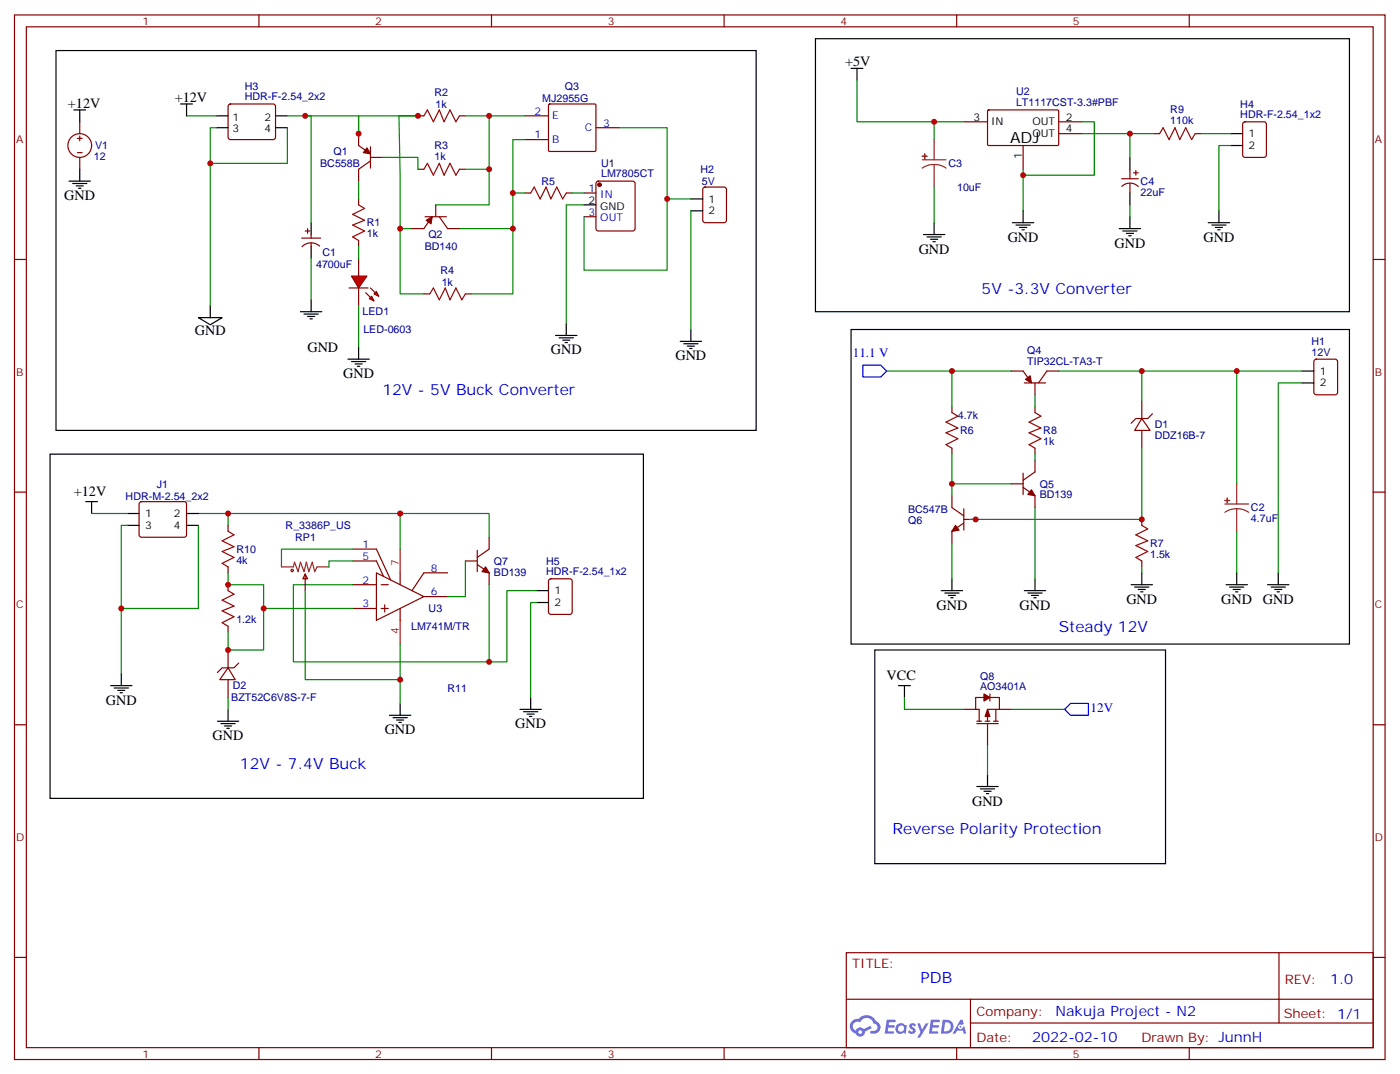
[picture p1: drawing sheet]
<svg xmlns="http://www.w3.org/2000/svg" width="416mm" height="319mm" viewBox="0 0 416 319" stroke-linecap="round" stroke-linejoin="round" font-family="sans-serif">
<g fill="none" stroke="#870000" stroke-width=".35">
<path d="M4.3 4.4h407.5v310.5h-407.5zM7.8 8h400.4v303.4h-400.4zM77 4.4v3.6M146.1 4.4v3.6M215.3 4.4v3.6M284.4 4.4v3.6M353.6 4.4v3.6M4.3 77.1h3.5M408.2 77.1h3.6M4.3 146.3h3.5M408.2 146.3h3.6M4.3 215.4h3.5"/>
<path d="M408.2 215.4h3.6M4.3 284.6h3.5M251.6 283.1h156.6v28.3h-156.6zM251.6 297h156.5M288.5 297v14.1M380.2 283.2v20.8M408.2 284.6h3.6M77 311.4v3.5M146.1 311.4v3.5M215.3 311.4v3.5M284.4 311.4v3.5M288.5 304h119.6"/>
<path d="M353.6 311.4v3.5"/>
</g>
<g fill="#5487ff">
<path d="M270.6 304.3a1.22 1.22 0 0 1 1.7 .3l-.4 .6a.47 .47 0 0 0-.3-.4 .47 .47 0 0 0-.5 .1l.1 .3a1.14 1.14 0 0 1 .8 1.7 1.14 1.14 0 0 1-1.9 0l-.2-.2 .5-.5 .7 .4a.29 .29 0 0 0 .3-.3 .29 .29 0 0 0-.2-.3 1.04 1.04 0 0 1-.6-1.7z"/>
<path d="M263.6 303.1h2.3l.4 .2-.2 .5h-1.8l-.1 .9h1.5l.3 .3-.3 .4h-1.6l-.2 1.1h1.7l.2 .4-.2 .3h-2.6z"/>
<path d="M276.7 303.1h2.4l.3 .2-.1 .5h-1.8l-.2 .9h1.6l.3 .3-.4 .4h-1.6l-.1 1.1h1.7l.2 .4-.2 .3h-2.7z"/>
<path d="M285.5 303.1h.7l.3 1.2-.6 .3a.69 .69 0 0 0-1 .3 .69 .69 0 0 0 .4 1 .69 .69 0 0 0 .9-.6l.5-.3 .6 2.2h-.8l-.2-.9h-1.8l-.5 .9h-.8z"/>
<path d="M272.7 304.2h.8l.6 1.8 1.1-1.8h.9l-2.6 4.1h-.8l.9-1.5z"/>
<path d="M280.3 303.1l-.6 4.1h1.3a2.11 2.11 0 0 0 2.5-2.1 2.11 2.11 0 0 0-2.5-2zM281 303.8a1.39 1.39 0 0 1 1.7 1.4 1.39 1.39 0 0 1-1.8 1.3h-.3z"/>
<path d="M266.6 304.7a1.54 1.54 0 0 0-.1 2.1 1.54 1.54 0 0 0 2.1 .2l.7 .2 .3-2.3-.2-.2-.4-.1a1.49 1.49 0 0 0-2.4 .1zM266.8 305.7a.95 .95 0 0 1 1.9 0 .95 .95 0 0 1-1.9 0z"/>
<path d="M253.3 303.4a2.18 2.18 0 0 0 1.1 3.8 1.44 1.44 0 0 0 1.6 .9 1.44 1.44 0 0 0 1.2-1.5l2-1-.5-.7-1.9 .9a1.47 1.47 0 0 0-2.4 .5 1.39 1.39 0 0 1-.7-2 1.39 1.39 0 0 1 2-.5 2.12 2.12 0 0 1 2.2-1.3 2.12 2.12 0 0 1 1.9 1.7 1.14 1.14 0 0 1 1.1 1.5 1.14 1.14 0 0 1-1.7 .7 .43 .43 0 0 0-.5 .3 .43 .43 0 0 0 .4 .5 1.98 1.98 0 0 0 2.5-1.2 1.98 1.98 0 0 0-1.2-2.5 3.1 3.1 0 0 0-5.3-.7l-.9 .1zM255.2 306.7a.55 .55 0 0 1 1.1 0 .55 .55 0 0 1-1.1 0z"/>
<circle cx="285.5" cy="305.2" r=".26"/>
</g>
<g fill="#870000" stroke="#870000" stroke-width=".35">
<path d="M109.1 44l1 1.7-2.1-.3z"/>
<circle cx="178.2" cy="54.9" r=".53"/>
</g>
<g fill="none" stroke="#870000" stroke-width=".35">
<path d="M106.6 39.7v3.6l3.5 2.4M124.2 34.4h1.8M136.6 34.4h1.8M156 34.4h7.1M163.1 31.1l.3-.2 13.6 .1 .2 .3-.1 13.5-.3 .2h-13.6l-.1-.3zM177.2 38h7M106.6 59.1v1.8M110.1 43.6v6.4M110.1 47.8l-3.5 2.5v3.5M110.1 46.8h3.6M124.2 50.3h1.8M136.6 50.3h1.8"/>
<path d="M156 41.5h7.1M173.6 57.4h3.6M177.4 54l.5-.2h10.2l.5 .2 .2 .5v13.4l-.2 .5-.5 .3h-10.2l-.5-.3-.2-.5v-13.4zM89.7 70.8h5.6M90.7 68.7h1.4M91.4 67.9v1.5M92.5 69.7v1.1M92.5 72.2v1M95 73.1a3.8 3.8 0 0 0-5.2 .2M106.6 71.5v1.7M173.6 64.4h3.6M126 87.3h1.8"/>
<path d="M138.4 87.3h1.7"/>
</g>
<path d="M92.5 66.2v3.5M92.5 73.2v3.6M173.6 60.9h3.6" fill="none" stroke="#000" stroke-width=".35"/>
<path d="M126 34.4l1.1-1.7 1.7 3.5 1.8-3.5 1.4 3.5 1.8-3.5 1.7 3.5 1.1-1.8M126 50.3l1.1-1.8 1.7 3.6 1.8-3.6 1.4 3.6 1.8-3.6 1.7 3.6 1.1-1.8M106.6 60.9l1.8 1-3.6 1.8 3.6 1.8-3.6 1.4 3.6 1.8-3.6 1.7 1.8 1.1M127.8 87.3l1-1.7 1.8 3.5 1.8-3.5 1.4 3.5 1.7-3.5 1.8 3.5 1.1-1.8" fill="none" stroke="#a10000" stroke-width=".35"/>
<g fill="#f00" stroke="#870000" stroke-width=".35">
<path d="M104.5 82.1h4.6l-2.5 3.5z"/>
<path d="M103.8 85.6h5.6z"/>
</g>
<g fill="#870000" stroke="#870000" stroke-width=".35">
<path d="M110.1 85.6l1.4 1.4z"/>
<path d="M108.7 87l1.4 1.4z"/>
</g>
<g fill="#f00" stroke="#870000" stroke-width=".35">
<path d="M111.2 87.3l.7-.7 .7 1.5z"/>
<path d="M110.5 88.1l.7 1.4-1.4-.7z"/>
</g>
<g fill="none" stroke="#870000" stroke-width=".35">
<path d="M23.7 36.2v3.5M68 31.1l.5-.2h12.7l.5 .2 .2 .5-.1 9.5-.6 .4-13-.1-.4-.6v-9.2zM286.5 36.2h7.1M293.6 32.8l.3-.1h20.7l.1 .3v10.1l-.3 .2-20.6-.1-.2-.3zM314.7 36.2h7.1M314.7 39.7h7.1M343 39.7h1.7M355.3 39.7h1.8M369.7 36.4l.4-.2h5.7l.6 .4 .1 9.5-.5 .6-5.9 .1-.6-.5-.1-9.4zM23 41.1h1.4M23 45.4h1.4M23.7 40.4v1.4"/>
<path d="M23.7 46.8v3.5M156 57.4h1.8M168.3 57.4h1.8M209.1 55.8l.5-.2h5.7l.6 .4 .1 9.5-.5 .6-5.9 .1-.6-.5-.1-9.4zM304.2 43.3v7M333.4 53.1h5M333.5 55.4a3.5 3.5 0 0 1 4.9 0M335.9 50.3v2.8M335.9 54.5v2.9M337 51.4h1.4M337.7 50.7v1.4M106.6 76.8v5.3"/>
<path d="M126.4 64.4h6.3M128.5 64.4l-2.5 3.5h-3.5M129.5 60.9v3.5M130.6 64.4l2.5 3.5h3.5M106.6 85.6v5.3M300.6 110.3h3.6l1.7 2.4M304.5 113.8h6.4M307.7 113.8v3.5M314.7 110.3h-3.5l-2.4 3.5M339.4 119.1v5.3M390.8 107l.5-.2h5.6l.7 .4 .1 9.4-.5 .7h-5.9l-.6-.4-.1-9.4zM283 120.9v1.7"/>
<path d="M283 133.2v1.8M307.7 120.9v1.7M307.7 133.2v1.8M307.7 136.7v3.6l-3.5 2.4M339.4 124.4l2.5 3.5h-4.6zM339.4 127.9v5.3M342.6 123l-1.4 1.4h-3.5l-1.4 1.4M41.6 149.3l.5-.2h12.7l.5 .2 .2 .5-.1 9.4-.6 .5-13-.1-.5-.6v-9.2zM67.8 156.1v1.8M145.4 159.7v3.5l-3.5 2.5M283 147.3v3.5l3.5 2.5M286.5 155.4l-3.5 2.5v3.5"/>
<path d="M286.5 151.2v6.4M286.5 154.4h3.6M300.6 143.8h3.6M304.2 144.9l3.5 2.4v3.5M304.2 140.6v6.4M339.4 154.4v1.7M67.8 168.5v1.8M67.8 173.8v1.7M90.7 170.6l.7 1.4h-1.4zM90.7 170.6v4.9M104.8 173.8h7.1M104.8 166.7h7.1l2.1 4.6"/>
<path d="M104.8 163.2h7.1l4.2 9.2M111.9 170.3l14.1 7-14.1 7.1zM113.3 173.8h2.1M114.4 179.8v2.1M119 170.3v3.5M126 177.3h7.1M133.1 170.3h-7.1l-3.5 5.2M138.4 166.7h3.5M141.9 167.8l3.5 2.5v3.5M141.9 163.5v6.4M163.3 172.2l.5-.2h5.6l.7 .4v9.5l-.5 .6-5.8 .1-.7-.5v-9.4zM339.4 166.7v1.8"/>
<path d="M67.8 198.5l2.1 3.5h-4.6zM67.8 186.1v1.8M67.8 193.2v5.3M71 197.1l-1.4 1.4h-3.6l-1.4 1.4M104.8 180.8h7.1M113.3 180.8h2.1M119 180.8v3.6M67.8 202v5.3M286.5 210.8h3.6M290.4 215.1h6.4M290.4 214.3h1.4M292.5 207.3h-2.4v3.5h1v3.5"/>
<path d="M292.9 214.3h1.4M293.6 215.1v6.3M294.3 207.3h2.8v3.5M294.3 206.2v2.2M295.3 214.3h1.5M296.1 210.8v3.5M297.1 210.8h-3.5v3.5M297.1 210.8h3.5"/>
<circle cx="23.7" cy="43.3" r="3.5"/>
</g>
<g fill="none" stroke="#a10000" stroke-width=".35">
<path d="M344.7 39.7l1.1-1.7 1.8 3.5 1.7-3.5 1.4 3.5 1.8-3.5 1.8 3.5 1-1.8M157.8 57.4l1-1.8 1.8 3.5 1.7-3.5 1.5 3.5 1.7-3.5 1.8 3.5 1-1.7M283 122.6l1.8 1.1-3.6 1.7 3.6 1.8-3.6 1.4 3.6 1.8-3.6 1.8 1.8 1M307.7 122.6l1.8 1.1-3.6 1.7 3.6 1.8-3.6 1.4 3.6 1.8-3.6 1.8 1.8 1M67.8 157.9l1.8 1.1-3.6 1.7 3.6 1.8-3.6 1.4 3.6 1.8-3.6 1.7 1.8 1.1M339.4 156.1l1.8 1.1-3.5 1.8 3.5 1.7-3.5 1.4 3.5 1.8-3.5 1.8 1.7 1M67.8 175.5l1.8 1.1-3.6 1.8 3.6 1.7-3.6 1.4 3.6 1.8-3.6 1.8 1.8 1"/>
<circle cx="86.9" cy="169.5" r=".35"/>
</g>
<g fill="none" stroke="#000" stroke-width=".35">
<path d="M16.7 15h208.1v112.9h-208.1zM242.4 11.5h158.8v81.1h-158.8zM21.9 32.7h3.6M23.7 32.7v3.5M53.7 30.9h3.5M55.5 30.9v3.5M64.3 34.4h3.5M64.3 38h3.5M81.9 34.4h3.5M81.9 38h3.5M253 20.3h3.5M254.8 20.3v3.5"/>
<path d="M365.9 39.7h3.5M20.5 53.8h6.4M21.6 54.5h4.2M22.6 55.2h2.2M23.4 56h.7M23.7 50.3v3.5M205.4 59.1h3.5M335.9 46.8v3.5M335.9 57.4v3.5M365.9 43.3h3.5M205.4 62.7h3.5M274.5 69.7h6.4"/>
<path d="M275.6 70.4h4.2M276.6 71.1h2.2M277.4 71.8h.7M277.7 66.2v3.5M301 66.2h6.3M302 66.9h4.3M303.1 67.6h2.1M303.8 68.3h.7M304.2 62.7v3.5M332.7 67.9h6.4M333.8 68.7h4.2M334.9 69.4h2.1"/>
<path d="M335.6 70.1h.7M335.9 64.4v3.5M359.2 66.2h6.3M360.3 66.9h4.2M361.3 67.6h2.1M362 68.3h.7M362.4 62.7v3.5M59 94.4h7l-3.5 2.1zM62.5 90.9v3.5M89.3 92.6h6.4M90.4 93.3h4.2M91.4 94.1h2.2"/>
<path d="M92.1 94.8h.8M92.5 89.1v3.5M165.2 99.7h6.3M168.3 96.2v3.5M205.4 97.9v3.6M253 97.9h148.2v93.5h-148.2zM103.4 106.8h6.4M104.5 107.5h4.2M105.6 108.2h2.1M106.3 108.9h.7M106.6 103.2v3.6M166.2 100.4h4.3"/>
<path d="M167.3 101.1h2.1M168 101.8h.7M202.2 101.5h6.4M203.3 102.2h4.2M204.3 102.9h2.1M205 103.6h.7M387.1 110.3h3.5M387.1 113.8h3.5M14.9 135h176.4v102.3h-176.4zM25.5 149.1h3.5M27.2 149.1v3.5M37.8 152.6h3.5"/>
<path d="M37.8 156.1h3.5M55.5 152.6h3.5M55.5 156.1h3.5M159.5 175.5h3.6M159.5 179.1h3.6M279.8 175.5h6.4M280.9 176.2h4.2M281.9 177h2.2M282.6 177.7h.8M283 172v3.5M304.5 175.5h6.4M305.6 176.2h4.2"/>
<path d="M306.6 177h2.2M307.3 177.7h.7M307.7 172v3.5M336.3 173.8h6.3M337.3 174.5h4.3M338.4 175.2h2.1M339.1 175.9h.7M339.4 170.3v3.5M364.5 173.8h6.3M365.5 174.5h4.3M366.6 175.2h2.1M367.3 175.9h.7"/>
<path d="M367.7 170.3v3.5M376.8 173.8h6.4M377.9 174.5h4.2M379 175.2h2.1M379.7 175.9h.7M380 170.3v3.5M260.1 193.2h86.4v63.5h-86.4zM32.9 203.8h6.3M33.9 204.5h4.3M35 205.2h2.1M35.7 205.9h.7M36.1 200.2v3.6"/>
<path d="M64.6 214.3h6.4M65.7 215.1h4.2M66.7 215.8h2.2M67.5 216.5h.7M67.8 210.8v3.5M115.8 212.6h6.3M116.8 213.3h4.3M117.9 214h2.1M118.6 214.7h.7M119 209.1v3.5M154.6 210.8h6.3M155.6 211.5h4.3"/>
<path d="M156.7 212.2h2.1M157.4 212.9h.7M157.8 207.3v3.5M267.1 203.8h3.6M268.9 203.8v3.5M290.4 233.8h6.4M291.5 234.5h4.2M292.5 235.2h2.1M293.2 235.9h.7M293.6 230.2v3.6"/>
</g>
<g fill="none" stroke="#008700" stroke-width=".35">
<path d="M55.5 34.4h8.8M64.3 38h-1.8v52.9M85.4 38v10.5h-22.9M85.4 34.4h7.1v31.8M90.7 34.4h15.9v5.3v-5.3h17.6h-5.6l.4 17.7v15.8h3.5M138.4 34.4h17.6M145.4 34.4v26.5h-15.9M184.2 38h14.1v21.1M254.8 23.8v12.4h22.9v5.3M277.7 36.2h8.8M321.8 39.7h14.1v7.1M321.8 36.2h3.5v15.9h-21.1"/>
<path d="M335.9 39.7h7.1M357.1 39.7h8.8M106.6 53.8v5.3M113.7 46.8h10.5v3.5M138.4 50.3h7M152.5 57.4h3.5M156 41.5h-3.5v45.8h-12.4M170.1 57.4h3.5M205.4 59.1h-7.1v21.2h-24.7v-15.9M277.7 55.6v10.6M304.2 50.3v12.4M365.9 43.3h-3.5v19.4"/>
<path d="M92.5 76.8v12.3M106.6 73.2v3.6M119 67.9v19.4h7M136.6 67.9h15.9M173.6 60.9h-5.3v35.3M205.4 62.7v35.2M335.9 60.9v3.5M106.6 90.9v12.3M263.6 110.3h37M283 110.3v10.6M307.7 117.3v3.6M314.7 110.3h24.7v8.8"/>
<path d="M339.4 110.3h28.3v33.5M367.7 110.3h19.4M387.1 113.8h-7.1v56.5M283 135v12.3M307.7 135v1.7M339.4 133.2v21.2h-51.1M27.2 152.6h10.6M37.8 156.1h-1.7v44.1M59 152.6h86.4v7.1M59 156.1v24.7h-22.9M67.8 152.6v3.5M119 152.6v10.6"/>
<path d="M283 143.8h17.6M307.7 150.8v21.2M367.7 157.9v12.4M67.8 170.3v3.5h10.6v19.4h-10.6v-5.3M90.7 175.5v26.5h28.3M104.8 173.8h-17.6v22.9h58.2v-22.9M104.8 163.2h-21.1v5.3M104.8 166.7h-7v1.8M138.4 166.7v10.6h-5.3M159.5 175.5h-8.8v21.2h-5.3M159.5 179.1h-1.7v28.2M283 161.4v10.6"/>
<path d="M339.4 168.5v1.8M78.4 180.8h26.4M119 191.4v17.7M67.8 207.3v3.5M268.9 207.3v3.5h17.6M300.6 210.8h15.9M293.6 221.4v8.8"/>
</g>
<g fill="#870000" stroke="#870000" stroke-width=".35">
<path d="M126.7 65.5l1.8-1.1-.4 2.1z"/>
<path d="M304.9 112.7l1.4-1 .3 2.1z"/>
<path d="M306.6 145.6l1.1 1.7-2.1-.3z"/>
<path d="M284.1 156.1l1 1.5-2.1 .3z"/>
<path d="M144.4 168.5l1 1.8-2.1-.4z"/>
<path d="M293.6 210.8l.7 2.1h-1.4z"/>
<path d="M292.5 206.2l1.8 1.1-1.8 1.1z"/>
</g>
<path d="M256.5 108.5h5.3l1.8 1.8-1.8 1.7h-5.3zM316.5 210.8l1.8-1.7h5.3v3.5h-5.3z" fill="none" stroke="#00f" stroke-width=".35"/>
<g fill="#8c2424" stroke="#8c2424" stroke-width=".35">
<path d="M364.8 148l.1 1.4z"/>
<path d="M364.1 148.7l1.4 .1z"/>
<path d="M274.2 46.4l1.4 .1z"/>
<path d="M274.9 45.7v1.4z"/>
</g>
<path d="M274.2 47.5h7M277.7 48.9l1.9 .2 1.6 .9M277.7 48.9l-1.8 .2-1.7 .9M277.7 41.5v6M277.7 48.9v6.7M364.1 149.8h7.1M367.7 151.2l-1.9 .2-1.7 .9M367.7 151.2l1.8 .2 1.7 .9M367.7 143.8v6M367.7 151.2v6.7M83.7 168.5h3.5l.4-1.4 1 2.8 .7-2.8 1.1 2.8 .7-2.8 .7 2.8 1.1-2.8 .7 2.8 .7-1.4h3.5" fill="none" stroke="#8c2424" stroke-width=".35"/>
<path d="M119 163.2v7.1M119 184.4v7" fill="none" stroke="#f00" stroke-width=".35"/>
<g fill="#c00">
<circle cx="198.3" cy="59.1" r=".88"/>
<circle cx="145.4" cy="50.3" r=".88"/>
<circle cx="145.4" cy="34.4" r=".88"/>
<circle cx="339.4" cy="110.3" r=".88"/>
<circle cx="367.7" cy="110.3" r=".88"/>
<circle cx="124.2" cy="34.4" r=".88"/>
<circle cx="119" cy="67.9" r=".88"/>
<circle cx="283" cy="110.3" r=".88"/>
<circle cx="106.6" cy="39.7" r=".88"/>
<circle cx="152.5" cy="67.9" r=".88"/>
<circle cx="152.5" cy="57.4" r=".88"/>
<circle cx="62.5" cy="48.5" r=".88"/>
<circle cx="277.7" cy="36.2" r=".88"/>
<circle cx="335.9" cy="39.7" r=".88"/>
<circle cx="78.4" cy="180.8" r=".88"/>
<circle cx="67.8" cy="193.2" r=".88"/>
<circle cx="67.8" cy="152.6" r=".88"/>
<circle cx="67.8" cy="173.8" r=".88"/>
<circle cx="36.1" cy="180.8" r=".88"/>
<circle cx="119" cy="152.6" r=".88"/>
<circle cx="145.4" cy="196.7" r=".88"/>
<circle cx="119" cy="202" r=".88"/>
<circle cx="304.2" cy="52.1" r=".88"/>
<circle cx="290.1" cy="154.4" r=".88"/>
<circle cx="339.4" cy="154.4" r=".88"/>
<circle cx="283" cy="143.8" r=".88"/>
<circle cx="90.7" cy="34.4" r=".88"/>
</g>
<text font-size="4.6" x="300.3" y="42.5">ADJ</text>
<g font-size="4.6" fill="#00f">
<text x="291.8" y="87.3">5V -3.3V Converter</text>
<text x="113.7" y="117.3">12V - 5V Buck Converter</text>
<text x="314.7" y="187.9">Steady 12V</text>
<text x="71.3" y="228.5">12V - 7.4V Buck</text>
<text x="265.4" y="247.9">Reverse Polarity Protection</text>
<text x="273.7" y="292.2">PDB</text>
</g>
<g font-size="4.2">
<text x="251.2" y="19.6">+5V</text>
<text x="20.2" y="32">+12V</text>
<text x="51.9" y="30.2">+12V</text>
<text x="19.1" y="59.5">GND</text>
<text x="299.6" y="71.8">GND</text>
<text x="357.8" y="71.8">GND</text>
<text x="273.1" y="75.4">GND</text>
<text x="331.3" y="73.6">GND</text>
<text x="57.9" y="99.7">GND</text>
<text x="91.4" y="104.6">GND</text>
<text x="163.8" y="105.3">GND</text>
<text x="200.8" y="107.1">GND</text>
<text x="102" y="112.4">GND</text>
<text x="21.9" y="147.3">+12V</text>
<text x="334.9" y="179.4">GND</text>
<text x="363.1" y="179.4">GND</text>
<text x="375.4" y="179.4">GND</text>
<text x="278.4" y="181.2">GND</text>
<text x="303.1" y="181.2">GND</text>
<text x="263.6" y="202">VCC</text>
<text x="31.5" y="209.4">GND</text>
<text x="63.2" y="220">GND</text>
<text x="114.4" y="218.2">GND</text>
<text x="153.2" y="216.5">GND</text>
<text x="289" y="239.4">GND</text>
</g>
<g font-size="4.2" fill="#00f">
<text x="395.4" y="292.4">1.0</text>
<text x="313.8" y="302">Nakuja Project - N2</text>
<text x="306.9" y="309.8">2022-02-10</text>
</g>
<g font-size="3.9" fill="#00f">
<text x="253.6" y="106.2">11.1 V</text>
<text x="324.2" y="211.7">12V</text>
</g>
<g font-size="3.9" fill="#800">
<text x="253.4" y="287.7">TITLE:</text>
<text x="382" y="292.4">REV:</text>
<text x="290.3" y="301.9">Company:</text>
<text x="381.6" y="302.5">Sheet: 1/1</text>
<text x="290.3" y="309.6">Date:</text>
<text x="339.3" y="309.7">Drawn By: JunnH</text>
</g>
<g font-size="3.2" fill="#800">
<text x="42.4" y="7.4">1</text>
<text x="111.5" y="7.4">2</text>
<text x="180.7" y="7.4">3</text>
<text x="249.8" y="7.4">4</text>
<text x="319" y="7.4">5</text>
<text x="4.8" y="42.5">A</text>
<text x="408.8" y="42.5">A</text>
<text x="4.8" y="111.7">B</text>
<text x="408.8" y="111.7">B</text>
<text x="4.8" y="180.8">C</text>
<text x="408.8" y="180.8">C</text>
<text x="4.8" y="250">D</text>
<text x="408.8" y="250">D</text>
<text x="42.4" y="314.4">1</text>
<text x="111.5" y="314.4">2</text>
<text x="180.7" y="314.4">3</text>
<text x="249.8" y="314.4">4</text>
<text x="319" y="314.4">5</text>
</g>
<g font-size="3.2" fill="#000080">
<text x="72.8" y="29.8">HDR-F-2.54_2x2</text>
<text x="72.8" y="26.7">H3</text>
<text x="129.2" y="28.4">R2</text>
<text x="167.9" y="26.7">Q3</text>
<text x="302.1" y="28.3">U2</text>
<text x="129.5" y="32">1k</text>
<text x="161.2" y="30.3">MJ2955G</text>
<text x="302.1" y="31.5">LT1117CST-3.3#PBF</text>
<text x="347.9" y="33.7">R9</text>
<text x="368.7" y="35.1">HDR-F-2.54_1x2</text>
<text x="368.7" y="32">H4</text>
<text x="347.9" y="36.9">110k</text>
<text x="27.9" y="47.5">12</text>
<text x="28.3" y="44.3">V1</text>
<text x="99.1" y="46.1">Q1</text>
<text x="129.2" y="47.5">1k</text>
<text x="129.2" y="44.3">R3</text>
<text x="95.2" y="49.7">BC558B</text>
<text x="178.7" y="52.7">LM7805CT</text>
<text x="178.7" y="49.6">U1</text>
<text x="208.2" y="51.3">H2</text>
<text x="281.9" y="49.7">C3</text>
<text x="161" y="55">R5</text>
<text x="208.6" y="55">5V</text>
<text x="284.5" y="56.7">10uF</text>
<text x="339.1" y="58.2">22uF</text>
<text x="339.1" y="55">C4</text>
<text x="109.1" y="70.5">1k</text>
<text x="109.1" y="67.3">R1</text>
<text x="127.3" y="70.9">Q2</text>
<text x="95.8" y="76.2">C1</text>
<text x="126.3" y="74.4">BD140</text>
<text x="94" y="79.7">4700uF</text>
<text x="131" y="81.4">R4</text>
<text x="131.3" y="84.9">1k</text>
<text x="107.8" y="93.8">LED1</text>
<text x="108" y="99">LED-0603</text>
<text x="305.4" y="105.3">Q4</text>
<text x="389.9" y="105.7">12V</text>
<text x="389.9" y="102.5">H1</text>
<text x="305.4" y="108.5">TIP32CL-TA3-T</text>
<text x="284.8" y="124.4">4.7k</text>
<text x="285.5" y="129">R6</text>
<text x="310.2" y="129">R8</text>
<text x="343.3" y="130.5">DDZ16B-7</text>
<text x="343.3" y="127.3">D1</text>
<text x="310.2" y="132.3">1k</text>
<text x="37.4" y="148.5">HDR-M-2.54_2x2</text>
<text x="46.7" y="144.9">J1</text>
<text x="309.1" y="148.1">BD139</text>
<text x="309.1" y="144.9">Q5</text>
<text x="270" y="152.5">BC547B</text>
<text x="270" y="155.7">Q6</text>
<text x="371.9" y="155.2">4.7uF</text>
<text x="371.9" y="152">C2</text>
<text x="84.9" y="157.3">R_3386P_US</text>
<text x="87.8" y="160.8">RP1</text>
<text x="70.3" y="167.5">4k</text>
<text x="70.3" y="164.3">R10</text>
<text x="146.8" y="167.9">Q7</text>
<text x="162.4" y="167.8">H5</text>
<text x="341.9" y="165.8">1.5k</text>
<text x="341.9" y="162.6">R7</text>
<text x="146.8" y="171.1">BD139</text>
<text x="162.4" y="171">HDR-F-2.54_1x2</text>
<text x="70.3" y="185.2">1.2k</text>
<text x="127.4" y="182">U3</text>
<text x="122.2" y="187.3">LM741M/TR</text>
<text x="291.4" y="202">Q8</text>
<text x="68.7" y="208.4">BZT52C6V8S-7-F</text>
<text x="69.2" y="204.9">D2</text>
<text x="133.1" y="205.5">R11</text>
<text x="291.4" y="205.2">AO3401A</text>
</g>
<g font-size="3.2">
<text x="69.1" y="35.8">1</text>
<text x="78.6" y="35.8">2</text>
<text x="289.5" y="35.8">3</text>
<text x="316.9" y="35.8">2</text>
<text x="69.1" y="39.4">3</text>
<text x="78.6" y="39.4">4</text>
<text x="294.6" y="37.3">IN</text>
<text x="306.9" y="37.3">OUT</text>
<text x="306.9" y="40.8">OUT</text>
<text x="316.9" y="39.4">4</text>
<text x="371.2" y="40.8">1</text>
<text x="303.8" y="47.4" transform="rotate(-90 303.8 47.4)">1</text>
<text x="371.2" y="44.3">2</text>
<text x="175" y="60.5">2</text>
<text x="178.5" y="62.3">GND</text>
<text x="210.7" y="60.2">1</text>
<text x="210.7" y="63.7">2</text>
<text x="392.4" y="111.3">1</text>
<text x="392.4" y="114.9">2</text>
<text x="43.1" y="153.7">1</text>
<text x="51.7" y="153.7">2</text>
<text x="43.1" y="157.2">3</text>
<text x="51.7" y="157.2">4</text>
<text x="164.8" y="176.6">1</text>
<text x="164.8" y="180.1">2</text>
</g>
<g font-size="3.2" fill="#00f">
<text x="158.9" y="34.1">2</text>
<text x="164.1" y="35.5">E</text>
<text x="158.9" y="41.1">1</text>
<text x="173.9" y="39">C</text>
<text x="179.3" y="37.6">3</text>
<text x="164.1" y="42.5">B</text>
<text x="175" y="57">1</text>
<text x="178.5" y="58.8">IN</text>
<text x="175" y="64.1">3</text>
<text x="178.5" y="65.8">OUT</text>
<text x="107.8" y="162.8">1</text>
<text x="107.8" y="166.4">5</text>
<text x="107.8" y="173.4">2</text>
<text x="128.1" y="169.9">8</text>
<text x="128.1" y="177">6</text>
<text x="107.8" y="180.5">3</text>
</g>
<g font-size="3.2" fill="#f00">
<text x="118.6" y="168.1" transform="rotate(-90 118.6 168.1)">7</text>
<text x="118.6" y="188.5" transform="rotate(-90 118.6 188.5)">4</text>
</g>
</svg>
